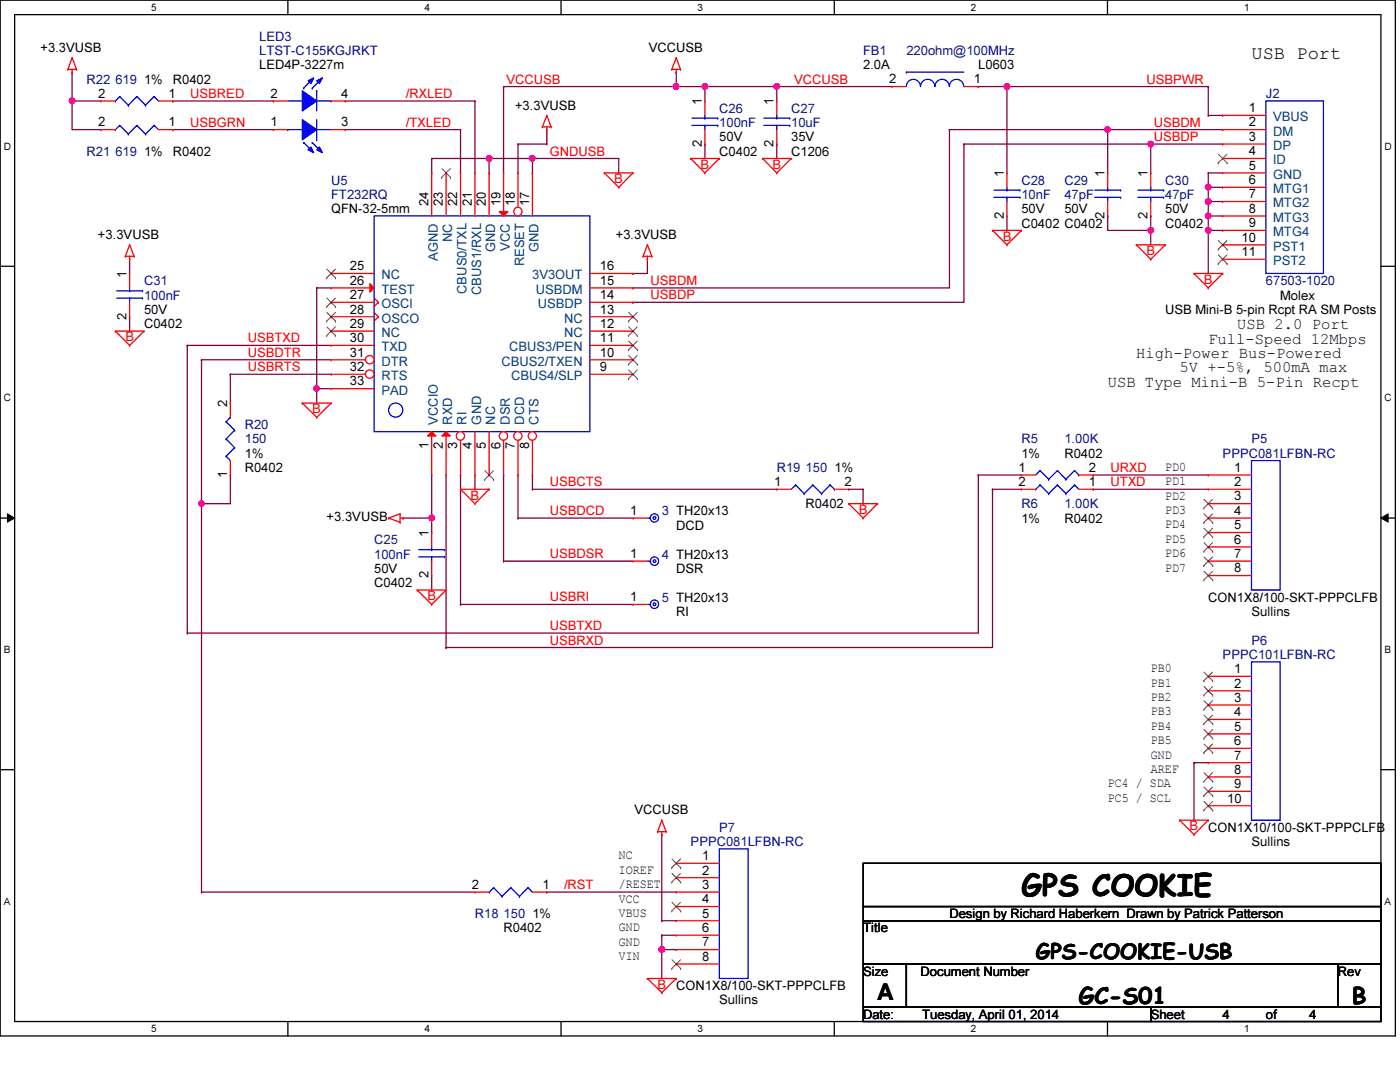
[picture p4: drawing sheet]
<svg xmlns="http://www.w3.org/2000/svg" width="279mm" height="216mm" viewBox="0 0 279 216" stroke-linecap="round" stroke-linejoin="round" font-family="sans-serif">
<path d="M0 0h278.5v206.7h-278.5zM2.9 2.9h272.7v200.9h-272.7z" fill="none" stroke="#000" stroke-width=".25"/>
<g fill="#fff">
<path d="M30.2 .3h1.1v2.3h-1.1z"/>
<path d="M30.2 204.1h1.1v2.3h-1.1z"/>
</g>
<path d="M57.4 0v2.9M57.4 203.8v2.9" fill="none" stroke="#000" stroke-width=".25"/>
<g fill="#fff">
<path d="M84.7 .3h1.1v2.3h-1.1z"/>
<path d="M84.7 204.1h1.1v2.3h-1.1z"/>
</g>
<path d="M112 0v2.9M112 203.8v2.9" fill="none" stroke="#000" stroke-width=".25"/>
<g fill="#fff">
<path d="M139.2 .3h1.1v2.3h-1.1z"/>
<path d="M139.2 204.1h1.1v2.3h-1.1z"/>
</g>
<path d="M166.5 0v2.9M166.5 203.8v2.9" fill="none" stroke="#000" stroke-width=".25"/>
<g fill="#fff">
<path d="M193.8 .3h1.1v2.3h-1.1z"/>
<path d="M193.8 204.1h1.1v2.3h-1.1z"/>
</g>
<path d="M221 0v2.9M221 203.8v2.9" fill="none" stroke="#000" stroke-width=".25"/>
<g fill="#fff">
<path d="M248.3 .3h1.1v2.3h-1.1z"/>
<path d="M248.3 204.1h1.1v2.3h-1.1z"/>
<path d="M.8 28h1.4v2.3h-1.4z"/>
<path d="M276.3 28h1.4v2.3h-1.4z"/>
<path d="M.8 78.2h1.4v2.3h-1.4z"/>
<path d="M276.3 78.2h1.4v2.3h-1.4z"/>
</g>
<path d="M0 53.1h2.9M275.6 53.1h2.9" fill="none" stroke="#000" stroke-width=".25"/>
<g fill="#fff">
<path d="M.8 128.5h1.3v2.2h-1.3z"/>
<path d="M276.3 128.5h1.3v2.2h-1.3z"/>
</g>
<path d="M0 103.4h2.9M275.6 103.4h2.9" fill="none" stroke="#000" stroke-width=".25"/>
<path d="M1.5 102.5l1.4 .9-1.4 .8zM275.6 103.4l1.4-.9v1.7z" fill="#000"/>
<path d="M1.5 102.5l1.4 .9-1.4 .8zM275.6 103.4l1.4-.9v1.7z" fill="none" stroke="#000" stroke-width=".2"/>
<g fill="#fff">
<path d="M.8 178.7h1.3v2.2h-1.3z"/>
<path d="M276.3 178.7h1.3v2.2h-1.3z"/>
</g>
<path d="M0 153.6h2.9M275.6 153.6h2.9" fill="none" stroke="#000" stroke-width=".25"/>
<g fill="none" stroke="#800040" stroke-width=".25">
<path d="M155 17.3h.1M155 17.3v2.9M155 17.3h23M192.4 28.7h.1M192.4 28.7v31.6M229.7 28.7h.1M229.7 28.7v5.8M229.7 28.7h14.3M221.1 46h8.6M229.7 43.1h.1M229.7 46h.1M229.7 43.1v2.9"/>
<path d="M37.4 68.9h.1M37.4 68.9h28.7"/>
</g>
<circle cx="229.6" cy="45.9" r=".56" fill="#f0f"/>
<circle cx="229.6" cy="45.9" r=".56" fill="none" stroke="#f0f" stroke-width=".25"/>
<path d="M135 17.3h.1M135 17.3h5.7M123.5 34.5h.1M123.5 31.6v2.9M155 28.7h.1M155 28.7v2.9M192.4 28.7h.1M192.4 28.7h37.3M221.1 25.9h.1M221.1 25.9v8.6" fill="none" stroke="#800040" stroke-width=".25"/>
<circle cx="229.7" cy="28.7" r=".56" fill="#f0f"/>
<circle cx="229.7" cy="28.7" r=".56" fill="none" stroke="#f0f" stroke-width=".25"/>
<path d="M140.7 17.3h.1M140.7 17.3h14.3" fill="none" stroke="#800040" stroke-width=".25"/>
<circle cx="155" cy="17.2" r=".56" fill="#f0f"/>
<circle cx="155" cy="17.2" r=".56" fill="none" stroke="#f0f" stroke-width=".25"/>
<circle cx="140.7" cy="17.2" r=".56" fill="#f0f"/>
<circle cx="140.7" cy="17.2" r=".56" fill="none" stroke="#f0f" stroke-width=".25"/>
<path d="M189.5 25.9h.1M189.5 25.9v31.5M189.5 25.9h31.6" fill="none" stroke="#800040" stroke-width=".25"/>
<circle cx="221" cy="25.9" r=".56" fill="#f0f"/>
<circle cx="221" cy="25.9" r=".56" fill="none" stroke="#f0f" stroke-width=".25"/>
<g fill="none" stroke="#800040" stroke-width=".25">
<path d="M135 14.4h.1M135 14.4v2.9M140.7 17.3h.1M140.7 17.3v2.9M241.1 17.3h.1M241.1 17.3v5.7M106.3 31.6h.1M106.3 31.6h17.2M140.7 28.7h.1M140.7 28.7v2.9M221.1 25.9h.1M221.1 25.9h22.9"/>
<path d="M241.1 23h.1M241.1 23h2.9M126.3 57.4h.1M126.3 57.4h63.2M221.1 43.1h.1M221.1 43.1v2.9M126.3 60.3h.1M126.3 60.3h66.1M89 94.8v34.4M89 129.2h.1"/>
</g>
<circle cx="106.2" cy="31.6" r=".56" fill="#f0f"/>
<circle cx="106.2" cy="31.6" r=".56" fill="none" stroke="#f0f" stroke-width=".25"/>
<path d="M94.8 97.6h.1M94.8 94.8v2.8M86.1 103.4h.1M86.1 103.4v2.9" fill="none" stroke="#800040" stroke-width=".25"/>
<circle cx="86.1" cy="103.4" r=".56" fill="#f0f"/>
<circle cx="86.1" cy="103.4" r=".56" fill="none" stroke="#f0f" stroke-width=".25"/>
<path d="M201 17.3h.1M201 17.3v17.2M201 17.3h40.1M126.3 54.6h.1M126.3 54.6h2.9M201 46h.1M201 43.1v2.9" fill="none" stroke="#800040" stroke-width=".25"/>
<circle cx="200.9" cy="17.2" r=".56" fill="#f0f"/>
<circle cx="200.9" cy="17.2" r=".56" fill="none" stroke="#f0f" stroke-width=".25"/>
<path d="M97.6 31.6h.1M97.6 34.5h.1M97.6 31.6h8.7v2.9M97.6 31.6v2.9M106.3 34.5h.1" fill="none" stroke="#800040" stroke-width=".25"/>
<circle cx="97.6" cy="31.6" r=".56" fill="#f0f"/>
<circle cx="97.6" cy="31.6" r=".56" fill="none" stroke="#f0f" stroke-width=".25"/>
<path d="M100.5 17.3h.1M100.5 17.3h34.5M86.1 31.6h.1M86.1 34.5h.1M86.1 31.6h11.5M86.1 31.6v2.9" fill="none" stroke="#800040" stroke-width=".25"/>
<circle cx="134.9" cy="17.2" r=".56" fill="#f0f"/>
<circle cx="134.9" cy="17.2" r=".56" fill="none" stroke="#f0f" stroke-width=".25"/>
<path d="M100.5 17.3h.1M100.5 17.3v17.2M63.2 57.4h.1M63.2 57.4h2.9M63.2 77.6h.1M63.2 77.6v2.8" fill="none" stroke="#800040" stroke-width=".25"/>
<circle cx="63.2" cy="77.5" r=".56" fill="#f0f"/>
<circle cx="63.2" cy="77.5" r=".56" fill="none" stroke="#f0f" stroke-width=".25"/>
<g fill="none" stroke="#800040" stroke-width=".25">
<path d="M195.2 17.3h.1M195.2 17.3h5.8M68.9 25.9h.1M68.9 20.2h.1M68.9 25.9h23M68.9 20.2h25.9M91.9 25.9h.1M91.9 25.9v8.6M94.8 20.2h.1M94.8 20.2v14.3M241.1 34.5h.1M241.1 37.4h.1"/>
<path d="M241.1 34.5h2.9M241.1 34.5v2.9M63.2 57.4h.1M63.2 57.4v20.2M129.2 51.7h.1M129.2 51.7v2.9M229.7 46h.1M229.7 46v2.9M241.1 43.1h.1M241.1 43.1h2.9M63.2 77.6h.1M63.2 77.6h2.9"/>
<path d="M86.1 94.8h.1M86.1 94.8v8.6h-5.7M80.4 103.4h.1M86.1 117.7h.1M86.1 114.9v2.8"/>
</g>
<circle cx="241.1" cy="43.1" r=".56" fill="#f0f"/>
<circle cx="241.1" cy="43.1" r=".56" fill="none" stroke="#f0f" stroke-width=".25"/>
<path d="M241.1 40.2h.1M241.1 46h.1M241.1 43.1h.1M241.1 40.2v14.4M241.1 46h2.9" fill="none" stroke="#800040" stroke-width=".25"/>
<circle cx="241.1" cy="45.9" r=".56" fill="#f0f"/>
<circle cx="241.1" cy="45.9" r=".56" fill="none" stroke="#f0f" stroke-width=".25"/>
<path d="M241.1 37.4v2.8M241.1 40.2h.1" fill="none" stroke="#800040" stroke-width=".25"/>
<circle cx="241.1" cy="40.2" r=".56" fill="#f0f"/>
<circle cx="241.1" cy="40.2" r=".56" fill="none" stroke="#f0f" stroke-width=".25"/>
<path d="M241.1 37.4h.1M241.1 37.4h2.9M241.1 40.2h.1M241.1 40.2h2.9" fill="none" stroke="#800040" stroke-width=".25"/>
<circle cx="241.1" cy="37.3" r=".56" fill="#f0f"/>
<circle cx="241.1" cy="37.3" r=".56" fill="none" stroke="#f0f" stroke-width=".25"/>
<path d="M37.4 68.9h.1M37.4 68.9v57.4M40.2 71.8h.1M40.2 71.8h25.9M40.2 71.8v28.7" fill="none" stroke="#800040" stroke-width=".25"/>
<circle cx="40.2" cy="100.5" r=".56" fill="#f0f"/>
<circle cx="40.2" cy="100.5" r=".56" fill="none" stroke="#f0f" stroke-width=".25"/>
<g fill="none" stroke="#800040" stroke-width=".25">
<path d="M14.4 14.4h.1M14.4 14.4v11.5h5.8M14.4 20.2h.1M14.4 20.2h5.8M20.2 25.9h.1M34.5 20.2h.1M34.5 25.9h.1M34.5 20.2h20.1M34.5 25.9h20.1M103.4 28.7h.1M103.4 34.5h.1M103.4 28.7h5.7"/>
<path d="M103.4 28.7v5.8M109.1 28.7h.1M109.1 25.9v2.8M25.9 51.7h.1M25.9 51.7v2.9M25.9 63.2h.1M25.9 63.2v2.9M46 74.7h.1M46 74.7v5.7M46 74.7h20.1M46 94.8h.1M46 94.8v5.7h-5.8"/>
<path d="M91.9 94.8h.1M91.9 94.8v25.8M100.5 94.8h.1M100.5 94.8v17.2M103.4 94.8h.1M103.4 94.8v8.6M40.2 100.5h.1M100.5 112h.1M100.5 112h25.8M103.4 103.4h.1M103.4 103.4h22.9M91.9 120.6h.1"/>
<path d="M91.9 120.6h34.4"/>
</g>
<circle cx="14.4" cy="20.1" r=".56" fill="#f0f"/>
<circle cx="14.4" cy="20.1" r=".56" fill="none" stroke="#f0f" stroke-width=".25"/>
<path d="M218.2 94.8h.1M218.2 97.6h.1M218.2 94.8h22.9M218.2 97.6h22.9M238.3 152.2h.1M238.3 152.2h2.8M238.3 152.2v11.5M132.1 186.6h.1M132.1 189.5h.1M132.1 186.6h2.9M132.1 189.5v5.7" fill="none" stroke="#800040" stroke-width=".25"/>
<circle cx="132.1" cy="189.5" r=".57" fill="#f0f"/>
<circle cx="132.1" cy="189.5" r=".57" fill="none" stroke="#f0f" stroke-width=".25"/>
<g fill="none" stroke="#800040" stroke-width=".25">
<path d="M106.3 97.6h.1M106.3 94.8h.1M106.3 97.6h48.7M106.3 94.8v2.8M169.4 97.6h2.9M172.3 97.6h.1M172.3 97.6v2.9M195.2 94.8h.1M195.2 94.8h8.6M195.2 94.8v31.5h-157.8M198.1 97.6h.1M198.1 97.6h5.7"/>
<path d="M198.1 97.6v31.6h-109.1M40.2 100.5h.1M40.2 100.5v77.5M172.3 100.5h.1M37.4 126.3h.1M89 129.2h.1M40.2 178h.1M40.2 178h54.6M109.1 178h.1M109.1 178h25.9M132.1 166.5h.1M132.1 166.5v17.2"/>
<path d="M132.1 189.5h.1M132.1 183.7h.1M132.1 186.6h.1M132.1 189.5h2.9M132.1 183.7h2.9M132.1 186.6v2.9"/>
</g>
<g fill="none" stroke="#f00" stroke-width=".25">
<path d="M13.5 13.8h.1M13.5 13.8h1.8M14.4 14.4h.1M14.4 11.5h.1M14.4 13.8v.6M14.4 11.5l-.9 2.3M14.4 11.5l.9 2.3M15.3 13.8h.1M134.1 13.8h.1M134.1 13.8h1.7M135 14.4h.1M135 11.5h.1"/>
<path d="M135 13.8v.6M135 11.5l-.9 2.3M135 11.5l.8 2.3M135.8 13.8h.1M108.2 25.3h.1M108.2 25.3h1.8M109.1 25.9h.1M109.1 23h.1M109.1 25.3v.6M109.1 23l-.9 2.3M109.1 23l.9 2.3M110 25.3h.1"/>
<path d="M120.6 34.5h.1M120.6 34.5h5.7M120.6 34.5l2.9 2.9M123.5 37.4h.1M126.3 34.5h.1M126.3 34.5l-2.8 2.9M137.8 31.6h.1M137.8 31.6h5.8M137.8 31.6l2.9 2.9M140.7 34.5h.1M140.7 20.2h.1M140.7 28.7h.1"/>
<path d="M140.7 20.2v2.8M140.7 25.9v2.8M143.6 31.6h.1M143.6 31.6l-2.9 2.9M152.2 31.6h.1M152.2 31.6h5.7M152.2 31.6l2.8 2.9M155 34.5h.1M157.9 31.6h.1M157.9 31.6l-2.9 2.9M221.1 34.5h.1M221.1 34.5v2.9"/>
<path d="M229.7 34.5h.1M229.7 34.5v2.9M244 23h.1M244 25.9h.1M244 28.7h.1M244 31.6h.1M244 34.5h.1M244 37.4h.1M244 34.5h8.6M244 31.6h8.6M244 23h8.6M244 25.9h8.6"/>
<path d="M244 28.7h8.6M244 37.4h8.6M25 51.1h.1M25 51.1h1.8M25.9 51.7h.1M25.9 48.9h.1M25.9 51.1v.6M25.9 48.9l-.9 2.2M25.9 48.9l.9 2.2M26.8 51.1h.1M128.4 51.1h.1M128.4 51.1h1.7"/>
<path d="M129.2 51.7h.1M129.2 48.9h.1M129.2 51.1v.6M129.2 48.9l-.8 2.2M129.2 48.9l.9 2.2M130.1 51.1h.1M198.1 46h.1M198.1 46h5.7M198.1 46l2.9 2.9M201 48.9h.1M203.8 46h.1M203.8 46l-2.8 2.9"/>
<path d="M221.1 43.1h.1M221.1 40.2v2.9M226.8 48.9h.1M226.8 48.9h5.7M226.8 48.9l2.9 2.8M229.7 51.7h.1M229.7 43.1h.1M229.7 40.2v2.9M232.5 48.9h.1M232.5 48.9l-2.8 2.8M238.3 54.6h.1M238.3 54.6h5.7"/>
<path d="M238.3 54.6l2.8 2.8M241.1 57.4h.1M244 54.6h.1M244 40.2h.1M244 43.1h.1M244 46h.1M244 48.9h.1M244 51.7h.1M244 46h8.6M244 48.9h8.6M244 54.6l-2.9 2.8M244 40.2h8.6"/>
<path d="M244 43.1h8.6M244 51.7h8.6M23 66.1h.1M23 66.1h5.7M23 66.1l2.9 2.8M25.9 68.9h.1M28.7 66.1h.1M28.7 66.1l-2.8 2.8M117.7 74.7h8.6M126.3 74.7h.1M46 94.8h.1M46 80.4h.1"/>
<path d="M46 80.4v2.9M46 91.9v2.9M60.3 80.4h.1M60.3 80.4h5.8M60.3 80.4l2.9 2.9M63.2 83.3h.1M66.1 80.4h.1M66.1 80.4l-2.9 2.9M91.9 97.6h.1M91.9 97.6h5.7M91.9 97.6l2.9 2.9M97.6 97.6h.1"/>
<path d="M97.6 97.6l-2.8 2.9M155 97.6h.1M155 97.6h2.9M166.5 97.6h2.9M169.4 97.6h.1M241.1 94.8h.1M241.1 97.6h.1M241.1 97.6h8.7M241.1 94.8h8.7M77.6 103.4h.1M77.6 103.4l2.2 .8M79.8 104.2h.1"/>
<path d="M79.8 102.5h.1M79.8 102.5v1.7M79.8 103.4h.6M79.8 102.5l-2.2 .9M80.4 103.4h.1M83.3 117.7h.1M83.3 117.7h5.7M83.3 117.7l2.8 2.9M86.1 106.3h.1M86.1 114.9h.1M86.1 106.3v2.8M86.1 112v2.9"/>
<path d="M89 117.7h.1M89 117.7l-2.9 2.9M94.8 100.5h.1M126.3 103.4h.1M126.3 103.4h2.9M169.4 100.5h.1M169.4 100.5h5.7M169.4 100.5l2.9 2.9M172.3 103.4h.1M175.1 100.5h.1M175.1 100.5l-2.8 2.9M241.1 100.5h.1"/>
<path d="M241.1 103.4h.1M241.1 106.3h.1M241.1 109.1h.1M241.1 112h.1M241.1 114.9h.1M241.1 103.4h8.7M241.1 100.5h8.7M241.1 106.3h8.7M241.1 109.1h8.7M241.1 112h8.7M241.1 114.9h8.7M86.1 120.6h.1"/>
<path d="M126.3 120.6h.1M126.3 120.6h2.9M94.8 178h.1M94.8 178h2.8M106.3 178h2.8M109.1 178h.1M131.2 165.9h.1M131.2 165.9h1.7M132.1 166.5h.1M132.1 163.7h.1M132.1 165.9v.6M132.1 163.7l-.9 2.2"/>
<path d="M132.1 163.7l.8 2.2M132.9 165.9h.1M235.4 163.7h.1M235.4 163.7h5.7M235.4 163.7l2.9 2.8M238.3 166.5h.1M241.1 163.7h.1M241.1 163.7l-2.8 2.8M129.2 195.2h.1M129.2 195.2h5.8M129.2 195.2l2.9 2.9M132.1 198.1h.1"/>
<path d="M135 195.2h.1M135 195.2l-2.9 2.9"/>
</g>
<path d="M172.3 172.3h103.3v8.6h-103.3zM172.3 183.7h103.3v8.7h-103.3zM172.3 192.4h8.6v8.6h-8.6zM172.3 180.9h103.3v2.8h-103.3zM180.9 192.4h86.1v8.6h-86.1zM267 192.4h8.6v8.6h-8.6zM172.3 201h57.4v2.8h-57.4zM229.7 201h45.9v2.8h-45.9z" fill="none" stroke="#000" stroke-width=".25"/>
<g fill="none" stroke="#00f" stroke-width=".25">
<path d="M138.1 25h5.2M138.1 23.6h5.2M140.7 23.6h.1M140.7 25h.1M140.7 23v.6M140.7 25v.9M143.3 25h.1M143.3 23.6h.1M218.5 39.4h5.1M218.5 37.9h5.1M221.1 37.9h.1M221.1 39.4h.1"/>
<path d="M221.1 37.4v.5M221.1 39.4v.8M223.6 39.4h.1M223.6 37.9h.1M227.1 39.4h5.1M227.1 37.9h5.1M229.7 37.9h.1M229.7 39.4h.1M229.7 37.4v.5M229.7 39.4v.8M232.2 39.4h.1M232.2 37.9h.1"/>
<path d="M252.6 20.2h11.5v34.4h-11.5zM74.7 43.1h43v43h-43zM45.1 91h.1M45.1 87.6h.1M45.1 84.2h.1M45.1 91l.9 .9M45.1 87.6l1.7 1.7M45.1 84.2l1.7 1.7M46 83.3h.1M46 83.3l-.9 .9M46.8 89.3h.1M46.8 85.9h.1"/>
<path d="M46.8 89.3l-1.7 1.7M46.8 85.9l-1.7 1.7M158.8 96.8h.1M158.8 96.8l-.9 .8M158.8 96.8l1.7 1.7M160.5 98.5h.1M162.2 96.8h.1M162.2 96.8l-1.7 1.7M162.2 96.8l1.8 1.7M164 98.5h.1M165.7 96.8h.1M165.7 96.8l-1.7 1.7"/>
<path d="M165.7 96.8l.8 .8M166.5 97.6h.1M249.8 91.9h5.7v25.8h-5.7zM83.6 111.1h5.1M83.6 109.7h5.1M86.1 109.7h.1M86.1 111.1h.1M86.1 109.1v.6M86.1 111.1v.9M88.7 111.1h.1M88.7 109.7h.1M129.2 103.4h.6"/>
<path d="M129.8 103.4h.1M129.2 120.6h.6M129.8 120.6h.1M97.6 178h.1M98.5 177.1h.1M98.5 177.1l1.7 1.8M98.5 177.1l-.9 .9M100.2 178.9h.1M101.9 177.1h.1M101.9 177.1l1.8 1.8M101.9 177.1l-1.7 1.8M103.7 178.9h.1"/>
<path d="M105.4 177.1h.1M105.4 177.1l.9 .9M105.4 177.1l-1.7 1.8"/>
<circle cx="79" cy="81.8" r="1.42"/>
<circle cx="130.6" cy="103.4" r=".29"/>
<circle cx="130.6" cy="103.4" r=".83"/>
<circle cx="130.6" cy="120.6" r=".84"/>
<circle cx="130.6" cy="120.6" r=".29"/>
</g>
<g fill="none" stroke="#804000" stroke-width=".2">
<path d="M243.1 32.5h.1M243.2 30.8l1.7 1.7M244.9 30.8l-1.8 1.7M244.9 32.5h.1M243.1 49.7h.1M243.1 52.6h.1M243.2 48l1.7 1.7M243.2 50.9l1.7 1.7M244.9 48l-1.8 1.7M244.9 50.9l-1.8 1.7M244.9 49.7h.1M244.9 52.6h.1"/>
<path d="M125.4 75.6h.1M125.5 73.8l1.7 1.8M127.2 73.8l-1.8 1.8M127.2 75.6h.1M240.3 99.7l1.7 1.7M242 99.7l-1.8 1.7M240.2 101.4h.1M240.2 104.3h.1M240.2 107.1h.1M240.2 110h.1M240.2 112.9h.1M240.2 115.7h.1"/>
<path d="M240.3 102.5l1.7 1.8M240.3 105.4l1.7 1.7M240.3 108.3l1.7 1.7M240.3 111.1l1.7 1.8M240.3 114l1.7 1.7M242 102.5l-1.8 1.8M242 105.4l-1.8 1.7M242 108.3l-1.8 1.7M242 111.1l-1.8 1.8M242 114l-1.8 1.7M242 101.4h.1M242 104.3h.1"/>
<path d="M242 107.1h.1M242 110h.1M242 112.9h.1M242 115.7h.1"/>
</g>
<path d="M89 86.1l.9 .9h-1.7z" fill="#f00"/>
<g fill="none" stroke="#f00" stroke-width=".25">
<path d="M117.7 54.6h8.6M117.7 57.4h8.6M126.3 54.6h.1M126.3 57.4h.1M66.1 68.9h.1M66.1 66.1h.1M66.1 68.9h8.6M66.1 66.1h8.6M117.7 68.9h8.6M117.7 71.8h8.6M117.7 66.1h8.6M117.7 60.3h8.6"/>
<path d="M126.3 71.8h.1M126.3 60.3h.1M126.3 66.1h.1M126.3 68.9h.1M89 86.1l.9 .9h-1.7zM89 94.8h.1M89 86.1v8.7"/>
</g>
<g fill="none" stroke="#804000" stroke-width=".2">
<path d="M65.2 67h.1M65.2 65.2l1.8 1.8M66.9 65.2l-1.7 1.8M67 67h.1M125.4 72.7h.1M125.4 67h.1M125.4 69.8h.1M125.5 71l1.7 1.7M125.5 65.2l1.7 1.8M125.5 68.1l1.7 1.7M127.2 71l-1.8 1.7M127.2 65.2l-1.8 1.8"/>
<path d="M127.2 68.1l-1.8 1.7M127.2 72.7h.1M127.2 67h.1M127.2 69.8h.1"/>
</g>
<circle cx="73.8" cy="74.7" r=".84" fill="#fff"/>
<g fill="none" stroke="#f00" stroke-width=".25">
<path d="M66.1 74.7h.1M66.1 74.7h6.8"/>
<circle cx="73.8" cy="74.7" r=".84"/>
</g>
<path d="M73.8 56.6l.9 .8-.9 .9z" fill="#f00"/>
<path d="M106.3 34.5h.1M106.3 34.5v8.6M66.1 57.4h.1M66.1 57.4h8.6M73.8 56.6l.9 .8-.9 .9zM94.8 94.8h.1M94.8 86.1v8.7M97.6 94.8h.1M97.6 86.1v8.7" fill="none" stroke="#f00" stroke-width=".25"/>
<path d="M96.7 95.7h.1M96.8 93.9l1.7 1.8M98.5 93.9l-1.8 1.8M98.5 95.7h.1" fill="none" stroke="#804000" stroke-width=".2"/>
<path d="M85.3 87l.8-.9 .9 .9z" fill="#f00"/>
<path d="M85.3 87l.8-.9 .9 .9zM86.1 94.8h.1M86.1 86.1v8.7" fill="none" stroke="#f00" stroke-width=".25"/>
<circle cx="91.9" cy="87" r=".84" fill="#fff"/>
<g fill="none" stroke="#f00" stroke-width=".25">
<path d="M97.6 34.5h.1M97.6 34.5v8.6M91.9 94.8h.1M91.9 87.9v6.9"/>
<circle cx="91.9" cy="87" r=".84"/>
</g>
<path d="M99.7 42.2h1.6l-.8 .9z" fill="#f00"/>
<path d="M91.9 34.5h.1M91.9 34.5v8.6M100.5 34.5h.1M100.5 34.5v8.6M99.7 42.2h1.6l-.8 .9zM117.7 63.2h8.6M126.3 63.2h.1" fill="none" stroke="#f00" stroke-width=".25"/>
<path d="M125.4 64.1h.1M125.5 62.4l1.7 1.7M127.2 62.4l-1.8 1.7M127.2 64.1h.1" fill="none" stroke="#804000" stroke-width=".2"/>
<circle cx="103.3" cy="87" r=".84" fill="#fff"/>
<g fill="none" stroke="#f00" stroke-width=".25">
<path d="M103.4 94.8h.1M103.4 87.9v6.9"/>
<circle cx="103.3" cy="87" r=".84"/>
</g>
<circle cx="106.2" cy="87" r=".84" fill="#fff"/>
<g fill="none" stroke="#f00" stroke-width=".25">
<path d="M106.3 94.8h.1M106.3 87.9v6.9"/>
<circle cx="106.2" cy="87" r=".84"/>
</g>
<circle cx="100.5" cy="87" r=".84" fill="#fff"/>
<g fill="none" stroke="#f00" stroke-width=".25">
<path d="M86.1 34.5h.1M86.1 34.5v8.6M89 34.5h.1M89 34.5v8.6M94.8 34.5h.1M94.8 34.5v8.6M66.1 54.6h.1M66.1 54.6h8.6M74.7 59.5l.8 .8M66.1 63.2h.1M66.1 60.3h.1M66.1 63.2h8.6"/>
<path d="M66.1 60.3h8.6M74.7 64.1h.1M74.7 61.2h.1M74.7 62.4l.8 .8M75.5 63.2h.1M75.5 60.3h.1M75.5 63.2l-.8 .9M75.5 60.3l-.8 .9M100.5 94.8h.1M100.5 87.9v6.9"/>
<circle cx="100.5" cy="87" r=".84"/>
</g>
<g fill="none" stroke="#804000" stroke-width=".2">
<path d="M88.1 35.4h.1M88.2 33.7l1.7 1.7M89.9 33.7l-1.8 1.7M89.9 35.4h.1M65.2 55.5h.1M65.2 53.7l1.8 1.8M65.2 59.5l1.8 1.7M66.9 53.7l-1.7 1.8M66.9 59.5l-1.7 1.7M67 55.5h.1M65.2 64.1h.1M65.2 61.2h.1"/>
<path d="M65.2 62.4l1.8 1.7M66.9 62.4l-1.7 1.7M67 64.1h.1M67 61.2h.1"/>
</g>
<circle cx="73.8" cy="71.8" r=".84" fill="#fff"/>
<g fill="none" stroke="#f00" stroke-width=".25">
<path d="M66.1 71.8h.1M66.1 71.8h6.8"/>
<circle cx="73.8" cy="71.8" r=".84"/>
</g>
<circle cx="103.3" cy="42.2" r=".84" fill="#fff"/>
<g fill="none" stroke="#f00" stroke-width=".25">
<path d="M178 17.3h.1M178 17.3h2.9M192.4 17.3h2.8M195.2 17.3h.1M20.2 25.9h.1M20.2 20.2h.1M20.2 25.9h2.8M20.2 20.2h2.8M31.6 25.9h2.9M31.6 20.2h2.9M34.5 25.9h.1M34.5 20.2h.1"/>
<path d="M103.4 34.5h.1M103.4 34.5v6.9M155 20.2h.1M155 28.7h.1M155 20.2v2.8M155 25.9v2.8M201 34.5h.1M201 34.5v2.9M25.9 54.6h.1M25.9 54.6v2.8M201 43.1h.1M201 40.2v2.9"/>
<path d="M25.9 63.2h.1M25.9 60.3v2.9M66.1 77.6h.1M66.1 77.6h8.6M203.8 97.6h.1M203.8 94.8h.1M203.8 97.6h2.9M203.8 94.8h2.9M215.3 97.6h2.9M215.3 94.8h2.9M218.2 97.6h.1M218.2 94.8h.1"/>
<path d="M126.3 112h.1M126.3 112h2.9M241.1 135h.1M241.1 137.8h.1M241.1 135h8.7M241.1 137.8h8.7M241.1 140.7h.1M241.1 143.6h.1M241.1 146.4h.1M241.1 149.3h.1M241.1 152.2h.1M241.1 155h.1"/>
<path d="M241.1 157.9h.1M241.1 140.7h8.7M241.1 143.6h8.7M241.1 146.4h8.7M241.1 149.3h8.7M241.1 152.2h8.7M241.1 155h8.7M241.1 157.9h8.7M135 172.3h.1M135 175.1h.1M135 178h.1M135 172.3h8.6"/>
<path d="M135 175.1h8.6M135 178h8.6M241.1 160.8h.1M241.1 160.8h8.7M135 180.9h.1M135 183.7h.1M135 186.6h.1M135 189.5h.1M135 192.4h.1M135 180.9h8.6M135 183.7h8.6M135 186.6h8.6"/>
<path d="M135 189.5h8.6M135 192.4h8.6"/>
<circle cx="103.3" cy="42.2" r=".84"/>
</g>
<g fill="none" stroke="#00f" stroke-width=".25">
<path d="M23.9 19.3h.1M23.9 19.3l1.7 1.7M23.9 19.3l-.9 .9M27.3 19.3h.1M27.3 19.3l1.7 1.7M27.3 19.3l-1.7 1.7M30.8 19.3h.1M30.8 19.3l.8 .9M30.8 19.3l-1.8 1.7M180.9 14.4h.1M180.9 17.3a1.42 1.42 0 0 1 1.4-1.5 1.42 1.42 0 0 1 1.4 1.5 1.42 1.42 0 0 1 1.4-1.5 1.42 1.42 0 0 1 1.5 1.5M180.9 14.4h11.5"/>
<path d="M186.6 17.3a1.42 1.42 0 0 1 1.4-1.5 1.42 1.42 0 0 1 1.4 1.5M189.5 17.3a1.42 1.42 0 0 1 1.4-1.5 1.42 1.42 0 0 1 1.4 1.5M23 25.9h.1M23 20.2h.1M23.9 25h.1M23.9 25l1.7 1.8M23.9 25l-.9 .9M25.6 26.8h.1M25.6 21h.1M27.3 25h.1M27.3 25l1.7 1.8M27.3 25l-1.7 1.8"/>
<path d="M29 26.8h.1M29 21h.1M30.8 25h.1M30.8 25l.8 .9M30.8 25l-1.8 1.8M152.4 25h5.2M152.4 23.6h5.2M155 23.6h.1M155 25h.1M155 23v.6M155 25v.9M157.6 25h.1"/>
<path d="M157.6 23.6h.1M198.4 39.4h5.1M198.4 37.9h5.1M201 37.9h.1M201 39.4h.1M201 37.4v.5M201 39.4v.8M203.5 39.4h.1M203.5 37.9h.1M23.3 59.5h5.1M23.3 58h5.1M25.9 58h.1"/>
<path d="M25.9 59.5h.1M25.9 57.4v.6M25.9 59.5v.8M28.4 59.5h.1M28.4 58h.1M206.7 97.6h.1M207.6 96.8h.1M207.6 93.9h.1M207.6 96.8l1.7 1.7M207.6 96.8l-.9 .8M207.6 93.9l-.9 .9M207.6 93.9l1.7 1.7"/>
<path d="M209.3 98.5h.1M209.3 95.6h.1M211 96.8h.1M211 93.9h.1M211 96.8l1.7 1.7M211 96.8l-1.7 1.7M211 93.9l-1.7 1.7M211 93.9l1.7 1.7M212.7 98.5h.1M212.7 95.6h.1M214.5 96.8h.1M214.5 93.9h.1"/>
<path d="M214.5 96.8l.8 .8M214.5 96.8l-1.8 1.7M214.5 93.9l-1.8 1.7M214.5 93.9l.8 .9M215.3 94.8h.1M129.2 112h.6M129.8 112h.1M249.8 132.1h5.7v31.6h-5.7zM143.6 169.4h5.7v25.8h-5.7z"/>
<circle cx="130.6" cy="112" r=".84"/>
<circle cx="130.6" cy="112" r=".27"/>
</g>
<g fill="none" stroke="#804000" stroke-width=".2">
<path d="M240.2 135.8h.1M240.2 138.7h.1M240.3 134.1l1.7 1.7M240.3 137l1.7 1.7M240.3 139.8l1.7 1.8M242 134.1l-1.8 1.7M242 137l-1.8 1.7M242 139.8l-1.8 1.8M242 135.8h.1M242 138.7h.1M240.2 141.6h.1M240.2 144.4h.1"/>
<path d="M240.2 147.3h.1M240.2 150.2h.1M240.2 155.9h.1M240.2 158.8h.1M240.3 142.7l1.7 1.7M240.3 145.6l1.7 1.7M240.3 148.5l1.7 1.7M240.3 154.2l1.7 1.7M240.3 157.1l1.7 1.7M240.3 159.9l1.7 1.8M242 142.7l-1.8 1.7M242 145.6l-1.8 1.7"/>
<path d="M242 148.5l-1.8 1.7M242 154.2l-1.8 1.7M242 157.1l-1.8 1.7M242 159.9l-1.8 1.8M242 141.6h.1M242 144.4h.1M242 147.3h.1M242 150.2h.1M242 155.9h.1M242 158.8h.1M134.1 173.1h.1M134.1 176h.1"/>
<path d="M134.1 171.4l1.7 1.7M134.1 174.3l1.7 1.7M135.8 171.4l-1.7 1.7M135.8 174.3l-1.7 1.7M135.8 173.1h.1M135.8 176h.1M240.2 161.7h.1M242 161.7h.1M134.1 181.8h.1M134.1 193.3h.1M134.1 180l1.7 1.8M134.1 191.5l1.7 1.8"/>
<path d="M135.8 180l-1.7 1.8M135.8 191.5l-1.7 1.8M135.8 181.8h.1M135.8 193.3h.1"/>
</g>
<path d="M60.3 23.9l2.9 2-2.9 2z" fill-rule="evenodd" fill="#00f"/>
<path d="M60.3 23.9l2.9 2-2.9 2zM60.6 28.4h.1M60.6 28.4l1.7 1.8M62.3 28.4h.1M62.3 28.4l1.8 1.8M63.2 27.9h.1M63.2 23.9v4" fill="none" stroke="#00f" stroke-width=".25"/>
<path d="M63.8 29.3l.5 1.2-1.1-.6z" fill-rule="evenodd" fill="#00f"/>
<path d="M63.8 29.3l.5 1.2-1.1-.6z" fill="none" stroke="#00f" stroke-width=".25"/>
<path d="M61.5 29.9l.6-.6 .5 1.2z" fill-rule="evenodd" fill="#00f"/>
<path d="M61.5 29.9l.6-.6 .5 1.2z" fill="none" stroke="#00f" stroke-width=".25"/>
<path d="M60.3 18.1l2.9 2.1-2.9 1.9z" fill-rule="evenodd" fill="#00f"/>
<path d="M60.3 18.1l2.9 2.1-2.9 1.9z" fill="none" stroke="#00f" stroke-width=".25"/>
<path d="M63.2 16.1l1.1-.6-.5 1.2z" fill-rule="evenodd" fill="#00f"/>
<path d="M63.2 16.1l1.1-.6-.5 1.2z" fill="none" stroke="#00f" stroke-width=".25"/>
<path d="M61.5 16.1l1.1-.6-.5 1.2z" fill-rule="evenodd" fill="#00f"/>
<path d="M60.6 17.6h.1M61.5 16.1l1.1-.6-.5 1.2zM62.3 17.6h.1M62.3 15.8l-1.7 1.8M63.2 18.1h.1M63.2 18.1v4M64.1 15.8l-1.8 1.8M57.4 25.9h.1M57.4 25.9h8.7M57.4 20.2h8.7M66.1 20.2h.1" fill="none" stroke="#00f" stroke-width=".25"/>
<path d="M54.6 25.9h.1M54.6 20.2h.1M54.6 25.9h2.8M54.6 20.2h2.8M66.1 25.9h2.8M66.1 20.2h2.8M68.9 25.9h.1M68.9 20.2h.1" fill="none" stroke="#f00" stroke-width=".25"/>
<circle cx="229.6" cy="45.9" r=".56" fill="#f0f"/>
<circle cx="229.6" cy="45.9" r=".56" fill="none" stroke="#f0f" stroke-width=".25"/>
<circle cx="229.7" cy="28.7" r=".56" fill="#f0f"/>
<circle cx="229.7" cy="28.7" r=".56" fill="none" stroke="#f0f" stroke-width=".25"/>
<circle cx="155" cy="17.2" r=".56" fill="#f0f"/>
<circle cx="155" cy="17.2" r=".56" fill="none" stroke="#f0f" stroke-width=".25"/>
<circle cx="140.7" cy="17.2" r=".56" fill="#f0f"/>
<circle cx="140.7" cy="17.2" r=".56" fill="none" stroke="#f0f" stroke-width=".25"/>
<circle cx="221" cy="25.9" r=".56" fill="#f0f"/>
<circle cx="221" cy="25.9" r=".56" fill="none" stroke="#f0f" stroke-width=".25"/>
<circle cx="106.2" cy="31.6" r=".56" fill="#f0f"/>
<circle cx="106.2" cy="31.6" r=".56" fill="none" stroke="#f0f" stroke-width=".25"/>
<circle cx="86.1" cy="103.4" r=".56" fill="#f0f"/>
<circle cx="86.1" cy="103.4" r=".56" fill="none" stroke="#f0f" stroke-width=".25"/>
<circle cx="200.9" cy="17.2" r=".56" fill="#f0f"/>
<circle cx="200.9" cy="17.2" r=".56" fill="none" stroke="#f0f" stroke-width=".25"/>
<circle cx="97.6" cy="31.6" r=".56" fill="#f0f"/>
<circle cx="97.6" cy="31.6" r=".56" fill="none" stroke="#f0f" stroke-width=".25"/>
<circle cx="134.9" cy="17.2" r=".56" fill="#f0f"/>
<circle cx="134.9" cy="17.2" r=".56" fill="none" stroke="#f0f" stroke-width=".25"/>
<circle cx="63.2" cy="77.5" r=".56" fill="#f0f"/>
<circle cx="63.2" cy="77.5" r=".56" fill="none" stroke="#f0f" stroke-width=".25"/>
<circle cx="241.1" cy="43.1" r=".56" fill="#f0f"/>
<circle cx="241.1" cy="43.1" r=".56" fill="none" stroke="#f0f" stroke-width=".25"/>
<circle cx="241.1" cy="45.9" r=".56" fill="#f0f"/>
<circle cx="241.1" cy="45.9" r=".56" fill="none" stroke="#f0f" stroke-width=".25"/>
<circle cx="241.1" cy="40.2" r=".56" fill="#f0f"/>
<circle cx="241.1" cy="40.2" r=".56" fill="none" stroke="#f0f" stroke-width=".25"/>
<circle cx="241.1" cy="37.3" r=".56" fill="#f0f"/>
<circle cx="241.1" cy="37.3" r=".56" fill="none" stroke="#f0f" stroke-width=".25"/>
<circle cx="40.2" cy="100.5" r=".56" fill="#f0f"/>
<circle cx="40.2" cy="100.5" r=".56" fill="none" stroke="#f0f" stroke-width=".25"/>
<circle cx="14.4" cy="20.1" r=".56" fill="#f0f"/>
<circle cx="14.4" cy="20.1" r=".56" fill="none" stroke="#f0f" stroke-width=".25"/>
<circle cx="132.1" cy="189.5" r=".57" fill="#f0f"/>
<circle cx="132.1" cy="189.5" r=".57" fill="none" stroke="#f0f" stroke-width=".25"/>
<text font-size="6" x="203.8" y="178.9">GPS COOKIE</text>
<g font-size="4.6">
<text x="175.1" y="199.5">A</text>
<text x="215.3" y="200.3">GC-S01</text>
<text x="269.8" y="200.3">B</text>
</g>
<text font-size="4.3" x="206.7" y="191.3">GPS-COOKIE-USB</text>
<text font-size="3.7" x="249.8" y="11.7">USB Port</text>
<g font-size="3.1">
<text x="246.9" y="65.7">USB 2.0 Port</text>
<text x="226.8" y="71.4">High-Power Bus-Powered</text>
<text x="241.1" y="68.6">Full-Speed 12Mbps</text>
<text x="221.1" y="77.2">USB Type Mini-B 5-Pin Recpt</text>
<text x="235.4" y="74.3">5V +-5%, 500mA max</text>
</g>
<g font-size="2.6">
<text x="8.1" y="10.4">+3.3VUSB</text>
<text x="129.5" y="10.4">VCCUSB</text>
<text x="28.7" y="16.7">1%</text>
<text x="34.5" y="16.7">R0402</text>
<text x="51.7" y="13.8">LED4P-3227m</text>
<text x="172.3" y="13.8">2.0A</text>
<text x="177.5" y="16.6">2</text>
<text x="194.4" y="16.6">1</text>
<text x="195.2" y="13.8">L0603</text>
<text x="19.6" y="19.5">2</text>
<text x="33.6" y="19.5">1</text>
<text x="54" y="19.5">2</text>
<text x="68.1" y="19.5">4</text>
<text x="102.8" y="21.9">+3.3VUSB</text>
<text x="140" y="21" transform="rotate(-90 140 21)">1</text>
<text x="154.4" y="21" transform="rotate(-90 154.4 21)">1</text>
<text x="249.2" y="22.4">1</text>
<text x="19.6" y="25.2">2</text>
<text x="33.6" y="25.2">1</text>
<text x="54" y="25.2">1</text>
<text x="68.1" y="25.2">3</text>
<text x="140" y="29.3" transform="rotate(-90 140 29.3)">2</text>
<text x="143.6" y="28.2">50V</text>
<text x="154.4" y="29.3" transform="rotate(-90 154.4 29.3)">2</text>
<text x="157.9" y="28.2">35V</text>
<text x="249.2" y="25.2">2</text>
<text x="249.2" y="28.1">3</text>
<text x="28.7" y="31.1">1%</text>
<text x="34.5" y="31.1">R0402</text>
<text x="143.6" y="31.1">C0402</text>
<text x="157.9" y="31.1">C1206</text>
<text x="200.3" y="35.4" transform="rotate(-90 200.3 35.4)">1</text>
<text x="220.4" y="35.4" transform="rotate(-90 220.4 35.4)">1</text>
<text x="229" y="35.4" transform="rotate(-90 229 35.4)">1</text>
<text x="249.2" y="31">4</text>
<text x="249.2" y="33.9">5</text>
<text x="85.5" y="41.1" transform="rotate(-90 85.5 41.1)">24</text>
<text x="88.4" y="41.1" transform="rotate(-90 88.4 41.1)">23</text>
<text x="91.3" y="41.1" transform="rotate(-90 91.3 41.1)">22</text>
<text x="94.1" y="41.1" transform="rotate(-90 94.1 41.1)">21</text>
<text x="97" y="41.1" transform="rotate(-90 97 41.1)">20</text>
<text x="99.9" y="41.1" transform="rotate(-90 99.9 41.1)">19</text>
<text x="102.7" y="41.1" transform="rotate(-90 102.7 41.1)">18</text>
<text x="105.6" y="41.1" transform="rotate(-90 105.6 41.1)">17</text>
<text x="249.2" y="36.7">6</text>
<text x="249.2" y="39.6">7</text>
<text x="19.6" y="47.7">+3.3VUSB</text>
<text x="66.1" y="42.5">QFN-32-5mm</text>
<text x="122.9" y="47.7">+3.3VUSB</text>
<text x="200.3" y="43.6" transform="rotate(-90 200.3 43.6)">2</text>
<text x="203.8" y="45.4">C0402 C0402</text>
<text x="203.8" y="42.5">50V</text>
<text x="212.4" y="42.5">50V</text>
<text x="220.4" y="43.6" transform="rotate(-90 220.4 43.6)">2</text>
<text x="229" y="43.6" transform="rotate(-90 229 43.6)">2</text>
<text x="232.5" y="45.4">C0402</text>
<text x="232.5" y="42.5">50V</text>
<text x="249.2" y="42.5">8</text>
<text x="249.2" y="45.3">9</text>
<text x="69.8" y="53.9">25</text>
<text x="119.7" y="53.9">16</text>
<text x="247.8" y="48.2">10</text>
<text x="247.8" y="51.1">11</text>
<text x="25.2" y="55.5" transform="rotate(-90 25.2 55.5)">1</text>
<text x="69.8" y="56.8">26</text>
<text x="69.8" y="59.7">27</text>
<text x="119.7" y="56.8">15</text>
<text x="119.7" y="59.7">14</text>
<text x="255.5" y="59.8">Molex</text>
<text x="25.2" y="63.8" transform="rotate(-90 25.2 63.8)">2</text>
<text x="28.7" y="65.5">C0402</text>
<text x="28.7" y="62.7">50V</text>
<text x="69.8" y="65.4">29</text>
<text x="69.8" y="62.6">28</text>
<text x="119.7" y="65.4">12</text>
<text x="119.7" y="62.6">13</text>
<text x="232.5" y="62.7">USB Mini-B 5-pin Rcpt RA SM Posts</text>
<text x="69.8" y="68.3">30</text>
<text x="69.8" y="71.2">31</text>
<text x="119.7" y="71.2">10</text>
<text x="119.7" y="68.3">11</text>
<text x="69.8" y="74">32</text>
<text x="69.8" y="76.9">33</text>
<text x="119.7" y="74">9</text>
<text x="45.3" y="81.3" transform="rotate(-90 45.3 81.3)">2</text>
<text x="85.5" y="89.6" transform="rotate(-90 85.5 89.6)">1</text>
<text x="88.4" y="89.6" transform="rotate(-90 88.4 89.6)">2</text>
<text x="91.3" y="89.6" transform="rotate(-90 91.3 89.6)">3</text>
<text x="94.1" y="89.6" transform="rotate(-90 94.1 89.6)">4</text>
<text x="97" y="89.6" transform="rotate(-90 97 89.6)">5</text>
<text x="99.9" y="89.6" transform="rotate(-90 99.9 89.6)">6</text>
<text x="102.7" y="89.6" transform="rotate(-90 102.7 89.6)">7</text>
<text x="105.6" y="89.6" transform="rotate(-90 105.6 89.6)">8</text>
<text x="45.3" y="95.3" transform="rotate(-90 45.3 95.3)">1</text>
<text x="48.9" y="94.2">R0402</text>
<text x="48.9" y="91.4">1%</text>
<text x="166.5" y="94.2">1%</text>
<text x="203.3" y="94.1">1</text>
<text x="203.8" y="91.4">1%</text>
<text x="212.4" y="91.4">R0402</text>
<text x="217.3" y="94.1">2</text>
<text x="232.5" y="94">PD0</text>
<text x="246.3" y="94.1">1</text>
<text x="154.5" y="97">1</text>
<text x="160.8" y="101.4">R0402</text>
<text x="168.5" y="97">2</text>
<text x="203.3" y="97">2</text>
<text x="217.3" y="97">1</text>
<text x="232.5" y="96.9">PD1</text>
<text x="232.5" y="99.7">PD2</text>
<text x="246.3" y="97">2</text>
<text x="246.3" y="99.9">3</text>
<text x="65.2" y="104">+3.3VUSB</text>
<text x="85.5" y="107.1" transform="rotate(-90 85.5 107.1)">1</text>
<text x="125.8" y="102.7">1</text>
<text x="135" y="105.7">DCD</text>
<text x="203.8" y="104.3">1%</text>
<text x="212.4" y="104.3">R0402</text>
<text x="232.5" y="105.5">PD4</text>
<text x="232.5" y="102.6">PD3</text>
<text x="246.3" y="102.7">4</text>
<text x="246.3" y="105.6">5</text>
<text x="125.8" y="111.3">1</text>
<text x="232.5" y="108.3">PD5</text>
<text x="232.5" y="111.2">PD6</text>
<text x="246.3" y="108.5">6</text>
<text x="246.3" y="111.3">7</text>
<text x="74.7" y="117.2">C0402</text>
<text x="74.7" y="114.3">50V</text>
<text x="85.5" y="115.4" transform="rotate(-90 85.5 115.4)">2</text>
<text x="125.8" y="120">1</text>
<text x="135" y="114.3">DSR</text>
<text x="232.5" y="114">PD7</text>
<text x="246.3" y="114.2">8</text>
<text x="135" y="122.9">RI</text>
<text x="241.1" y="120.1">CON1X8/100-SKT-PPPCLFB</text>
<text x="249.8" y="122.9">Sullins</text>
<text x="229.7" y="134.2">PB0</text>
<text x="229.7" y="137">PB1</text>
<text x="246.3" y="134.3">1</text>
<text x="246.3" y="137.2">2</text>
<text x="229.7" y="139.9">PB2</text>
<text x="229.7" y="142.7">PB3</text>
<text x="246.3" y="140">3</text>
<text x="246.3" y="142.9">4</text>
<text x="229.7" y="145.6">PB4</text>
<text x="229.7" y="148.5">PB5</text>
<text x="246.3" y="145.8">5</text>
<text x="246.3" y="148.7">6</text>
<text x="229.7" y="151.4">GND</text>
<text x="229.7" y="154.3">AREF</text>
<text x="246.3" y="151.6">7</text>
<text x="246.3" y="154.4">8</text>
<text x="221.1" y="157.1">PC4 / SDA</text>
<text x="221.1" y="160">PC5 / SCL</text>
<text x="244.9" y="160.1">10</text>
<text x="246.3" y="157.3">9</text>
<text x="126.6" y="162.5">VCCUSB</text>
<text x="241.1" y="166">CON1X10/100-SKT-PPPCLFB</text>
<text x="123.5" y="171.4">NC</text>
<text x="140.1" y="171.6">1</text>
<text x="249.8" y="168.9">Sullins</text>
<text x="94.2" y="177.4">2</text>
<text x="108.2" y="177.4">1</text>
<text x="123.5" y="174.3">IOREF</text>
<text x="123.5" y="177.2">/RESET</text>
<text x="140.1" y="174.5">2</text>
<text x="140.1" y="177.4">3</text>
<text x="106.3" y="183.2">1%</text>
<text x="123.5" y="185.8">GND</text>
<text x="123.5" y="183">VBUS</text>
<text x="123.5" y="180.1">VCC</text>
<text x="140.1" y="180.3">4</text>
<text x="140.1" y="183.1">5</text>
<text x="140.1" y="186">6</text>
<text x="189.5" y="183.2">Design by Richard Haberkern Drawn by Patrick Patterson</text>
<text x="100.5" y="186.1">R0402</text>
<text x="123.5" y="188.7">GND</text>
<text x="123.5" y="191.6">VIN</text>
<text x="140.1" y="188.8">7</text>
<text x="140.1" y="191.7">8</text>
<text x="172.3" y="186.1">Title</text>
<text x="135" y="197.6">CON1X8/100-SKT-PPPCLFB</text>
<text x="172.3" y="194.7">Size</text>
<text x="183.7" y="194.7">Document Number</text>
<text x="267" y="194.7">Rev</text>
<text x="143.6" y="200.4">Sullins</text>
<text x="172.3" y="203.3">Date:</text>
<text x="184" y="203.3">Tuesday, April 01, 2014</text>
<text x="229.7" y="203.3">Sheet</text>
<text x="244" y="203.3">4</text>
<text x="252.6" y="203.3">of</text>
<text x="261.2" y="203.3">4</text>
</g>
<g font-size="2.6" fill="#000080">
<text x="51.7" y="8.1">LED3</text>
<text x="51.7" y="11">LTST-C155KGJRKT</text>
<text x="172.3" y="11">FB1</text>
<text x="180.9" y="11">220ohm@100MHz</text>
<text x="17.3" y="16.7">R22 619</text>
<text x="143.6" y="22.5">C26</text>
<text x="157.9" y="22.5">C27</text>
<text x="252.6" y="19.6">J2</text>
<text x="143.6" y="25.4">100nF</text>
<text x="157.9" y="25.4">10uF</text>
<text x="17.3" y="31.1">R21 619</text>
<text x="66.1" y="36.8">U5</text>
<text x="66.1" y="39.7">FT232RQ</text>
<text x="203.8" y="36.8">C28</text>
<text x="203.8" y="39.7">10nF</text>
<text x="212.4" y="36.8">C29</text>
<text x="212.4" y="39.7">47pF</text>
<text x="232.5" y="36.8">C30</text>
<text x="232.5" y="39.7">47pF</text>
<text x="28.7" y="56.9">C31</text>
<text x="28.7" y="59.8">100nF</text>
<text x="252.6" y="56.9">67503-1020</text>
<text x="48.9" y="85.6">R20</text>
<text x="48.9" y="88.5">150</text>
<text x="203.8" y="88.5">R5</text>
<text x="212.4" y="88.5">1.00K</text>
<text x="249.8" y="88.5">P5</text>
<text x="155" y="94.2">R19 150</text>
<text x="244" y="91.4">PPPC081LFBN-RC</text>
<text x="203.8" y="101.4">R6</text>
<text x="212.4" y="101.4">1.00K</text>
<text x="132.1" y="102.8">3 TH20x13</text>
<text x="74.7" y="108.6">C25</text>
<text x="74.7" y="111.5">100nF</text>
<text x="132.1" y="111.5">4 TH20x13</text>
<text x="132.1" y="120.1">5 TH20x13</text>
<text x="244" y="131.5">PPPC101LFBN-RC</text>
<text x="249.8" y="128.7">P6</text>
<text x="143.6" y="166">P7</text>
<text x="137.8" y="168.9">PPPC081LFBN-RC</text>
<text x="94.8" y="183.2">R18 150</text>
</g>
<g font-size="2.6" fill="#f00">
<text x="101.1" y="16.7">VCCUSB</text>
<text x="158.5" y="16.7">VCCUSB</text>
<text x="228.8" y="16.7">USBPWR</text>
<text x="38" y="19.6">USBRED</text>
<text x="81" y="19.6">/RXLED</text>
<text x="38" y="25.3">USBGRN</text>
<text x="81" y="25.3">/TXLED</text>
<text x="230.3" y="28.2">USBDP</text>
<text x="230.3" y="25.3">USBDM</text>
<text x="109.7" y="31">GNDUSB</text>
<text x="139.8" y="33.7">B</text>
<text x="154.2" y="33.7">B</text>
<text x="122.6" y="36.5">B</text>
<text x="200.1" y="48">B</text>
<text x="228.8" y="50.9">B</text>
<text x="129.8" y="59.7">USBDP</text>
<text x="129.8" y="56.9">USBDM</text>
<text x="240.3" y="56.6">B</text>
<text x="25" y="68.1">B</text>
<text x="49.4" y="68.3">USBTXD</text>
<text x="49.4" y="71.2">USBDTR</text>
<text x="49.4" y="74.1">USBRTS</text>
<text x="62.3" y="82.5">B</text>
<text x="221.7" y="94.2">URXD</text>
<text x="93.9" y="99.7">B</text>
<text x="109.7" y="97">USBCTS</text>
<text x="221.7" y="97">UTXD</text>
<text x="109.7" y="102.8">USBDCD</text>
<text x="171.4" y="102.5">B</text>
<text x="109.7" y="111.4">USBDSR</text>
<text x="85.3" y="119.8">B</text>
<text x="109.7" y="120">USBRI</text>
<text x="109.7" y="125.7">USBTXD</text>
<text x="109.7" y="128.6">USBRXD</text>
<text x="237.4" y="165.7">B</text>
<text x="112.6" y="177.4">/RST</text>
<text x="131.2" y="197.3">B</text>
</g>
<g font-size="2.6" fill="#004080">
<text x="254.1" y="24.2">VBUS</text>
<text x="254.1" y="27.1">DM</text>
<text x="254.1" y="29.9">DP</text>
<text x="254.1" y="32.8">ID</text>
<text x="254.1" y="35.7">GND</text>
<text x="254.1" y="38.6">MTG1</text>
<text x="254.1" y="41.4">MTG2</text>
<text x="254.1" y="44.3">MTG3</text>
<text x="254.1" y="47.2">MTG4</text>
<text x="87.4" y="52" transform="rotate(-90 87.4 52)">AGND</text>
<text x="90.3" y="48.3" transform="rotate(-90 90.3 48.3)">NC</text>
<text x="98.8" y="50.3" transform="rotate(-90 98.8 50.3)">GND</text>
<text x="101.7" y="50" transform="rotate(-90 101.7 50)">VCC</text>
<text x="104.6" y="53.2" transform="rotate(-90 104.6 53.2)">RESET</text>
<text x="107.5" y="50.3" transform="rotate(-90 107.5 50.3)">GND</text>
<text x="254.1" y="50">PST1</text>
<text x="254.1" y="52.9">PST2</text>
<text x="76.1" y="58.6">TEST</text>
<text x="76.1" y="55.8">NC</text>
<text x="93.1" y="58.6" transform="rotate(-90 93.1 58.6)">CBUS0/TXL</text>
<text x="96" y="58.9" transform="rotate(-90 96 58.9)">CBUS1/RXL</text>
<text x="106.2" y="55.8">3V3OUT</text>
<text x="106.9" y="58.6">USBDM</text>
<text x="76.1" y="64.4">OSCO</text>
<text x="76.1" y="61.5">OSCI</text>
<text x="107.4" y="61.5">USBDP</text>
<text x="112.6" y="64.4">NC</text>
<text x="76.1" y="70.1">TXD</text>
<text x="76.1" y="67.3">NC</text>
<text x="101.6" y="70.1">CBUS3/PEN</text>
<text x="112.6" y="67.3">NC</text>
<text x="76.1" y="75.9">RTS</text>
<text x="76.1" y="73">DTR</text>
<text x="100.1" y="73">CBUS2/TXEN</text>
<text x="102" y="75.9">CBUS4/SLP</text>
<text x="76.1" y="78.7">PAD</text>
<text x="87.4" y="84.7" transform="rotate(-90 87.4 84.7)">VCCIO</text>
<text x="90.3" y="84.7" transform="rotate(-90 90.3 84.7)">RXD</text>
<text x="93.1" y="84.7" transform="rotate(-90 93.1 84.7)">RI</text>
<text x="96" y="84.7" transform="rotate(-90 96 84.7)">GND</text>
<text x="98.8" y="84.7" transform="rotate(-90 98.8 84.7)">NC</text>
<text x="101.7" y="84.7" transform="rotate(-90 101.7 84.7)">DSR</text>
<text x="104.6" y="84.7" transform="rotate(-90 104.6 84.7)">DCD</text>
<text x="107.5" y="84.7" transform="rotate(-90 107.5 84.7)">CTS</text>
</g>
<g font-size="2">
<text x="30.2" y="2.2">5</text>
<text x="84.7" y="2.2">4</text>
<text x="139.2" y="2.2">3</text>
<text x="193.8" y="2.2">2</text>
<text x="248.3" y="2.2">1</text>
<text x=".8" y="29.8">D</text>
<text x="276.3" y="29.8">D</text>
<text x=".8" y="80.1">C</text>
<text x="276.3" y="80.1">C</text>
<text x=".8" y="130.3">B</text>
<text x="276.3" y="130.3">B</text>
<text x=".8" y="180.5">A</text>
<text x="276.3" y="180.5">A</text>
<text x="30.2" y="206">5</text>
<text x="84.7" y="206">4</text>
<text x="139.2" y="206">3</text>
<text x="193.8" y="206">2</text>
<text x="248.3" y="206">1</text>
</g>
</svg>
